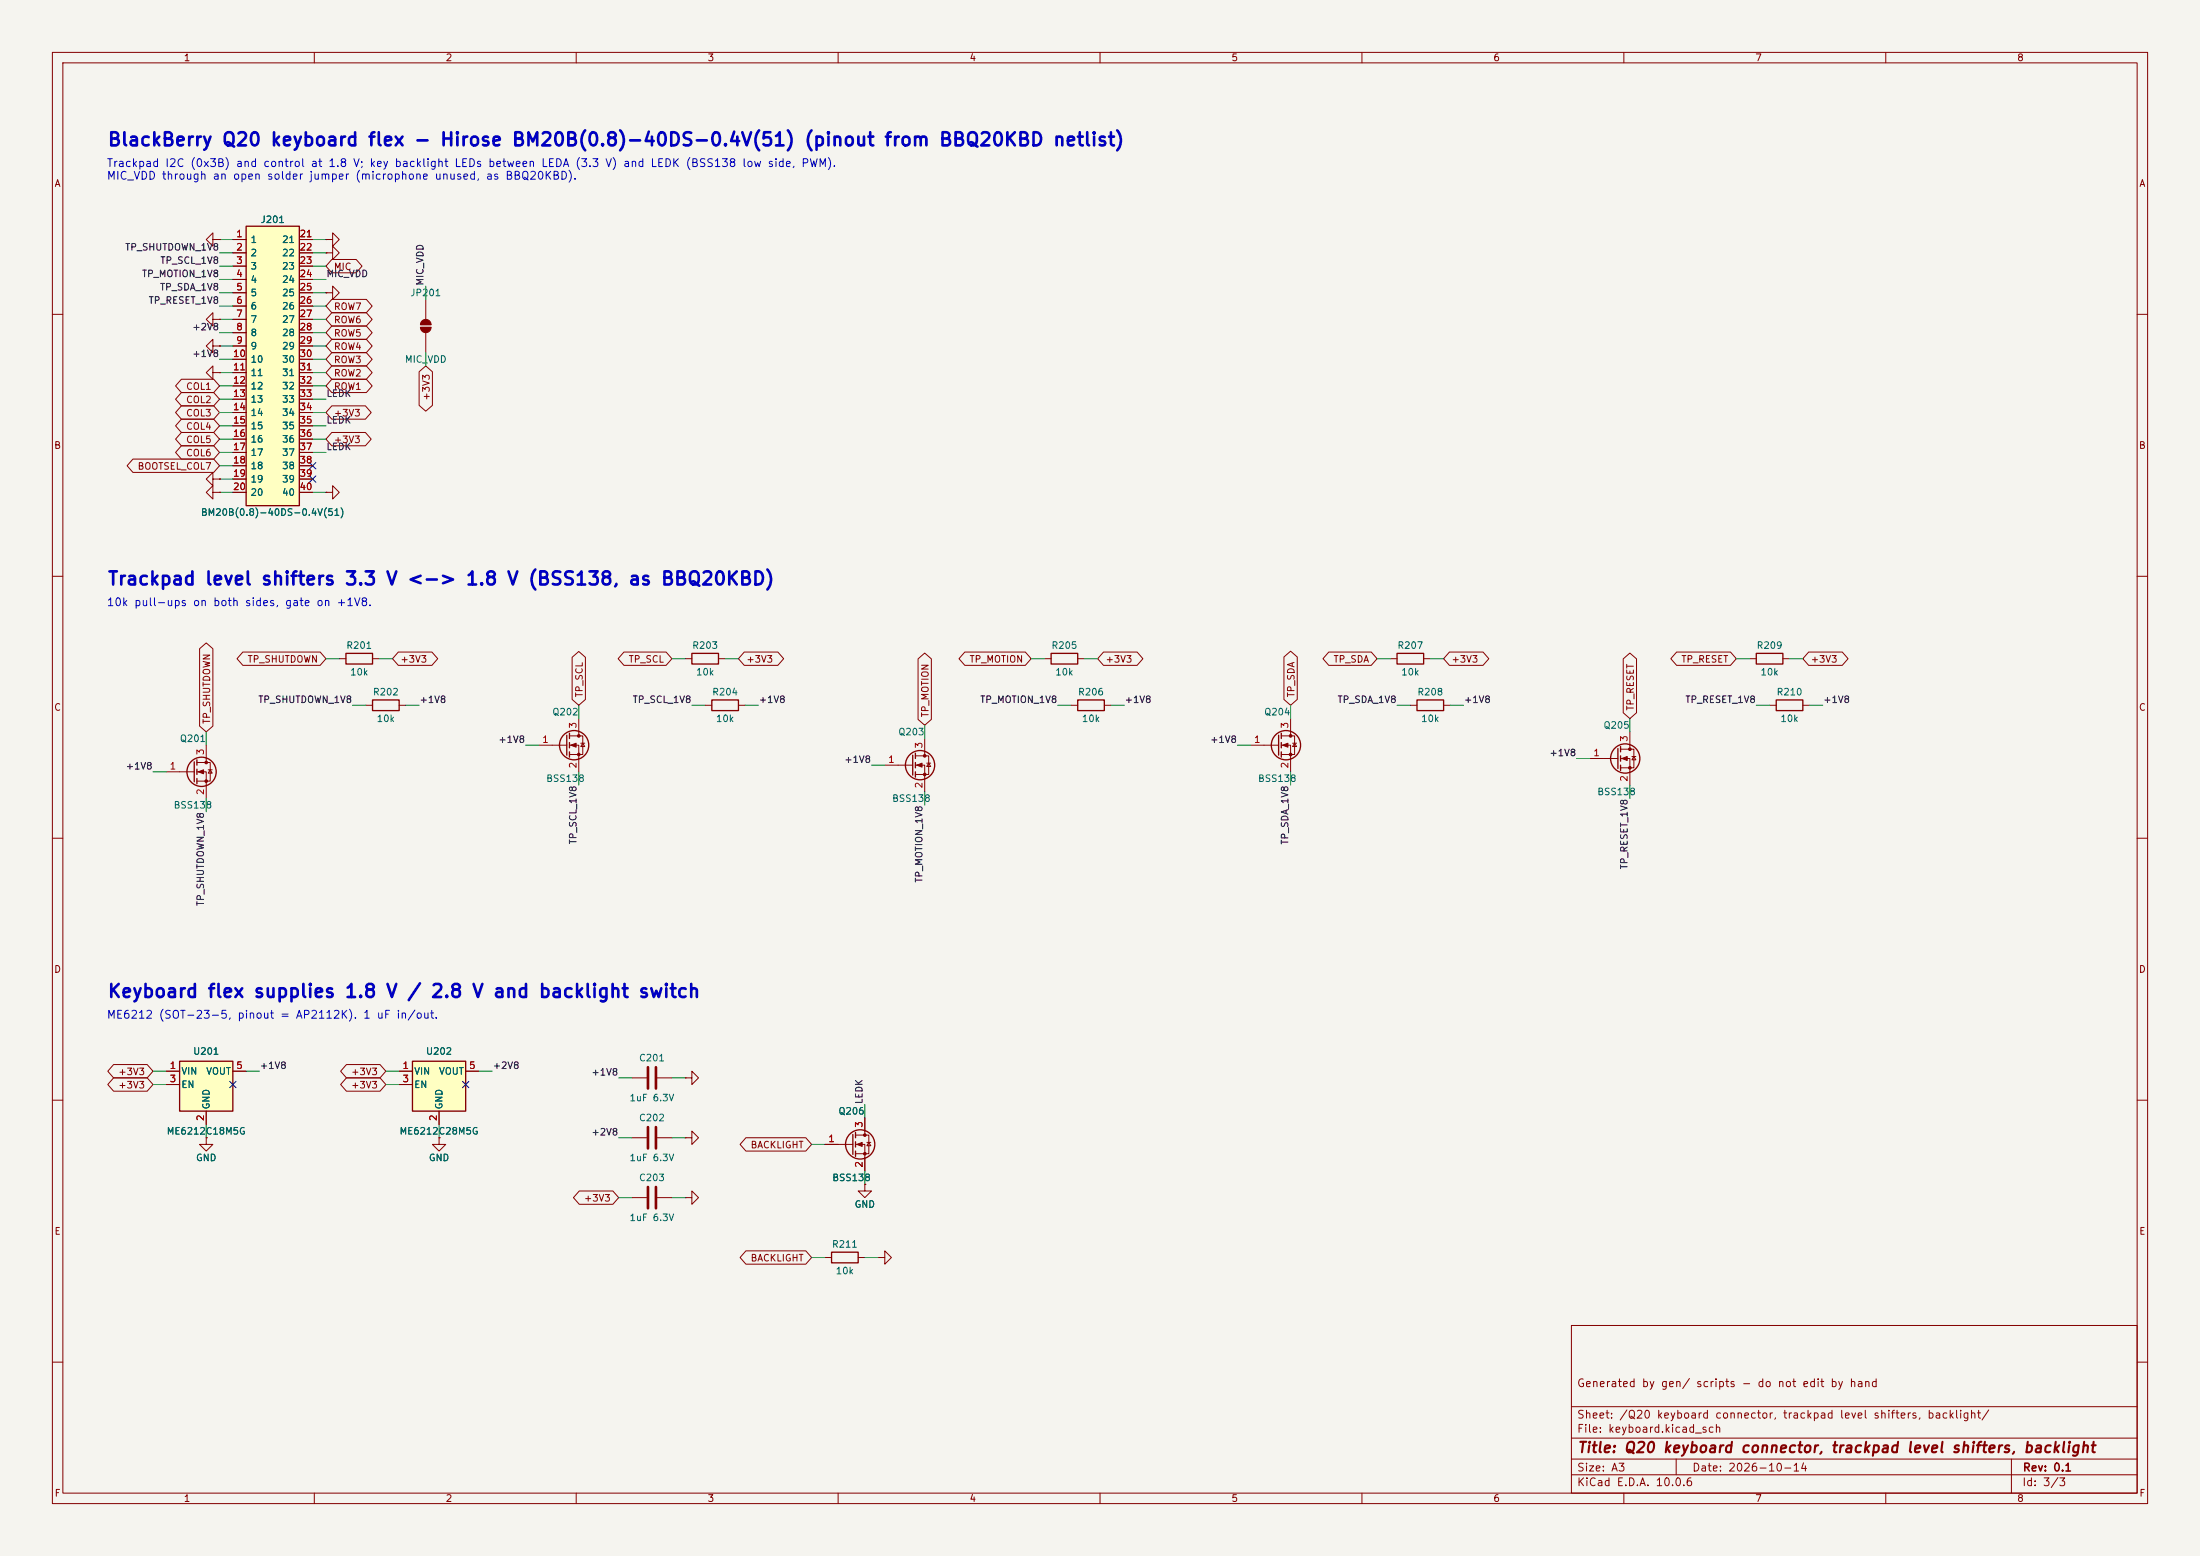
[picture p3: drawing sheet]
<svg xmlns="http://www.w3.org/2000/svg" width="420mm" height="297mm" viewBox="0 0 420 297" stroke-linecap="round" stroke-linejoin="round" font-family="sans-serif">
<path d="M0 0h420v297h-420z" fill="#f5f4ef" stroke="#f5f4ef" stroke-width=".19"/>
<g fill="none" stroke="#840000" stroke-width=".19">
<path d="M10 10h400v277h-400zM12 12h396v273h-396zM60 10v2M110 10v2M160 10v2M210 10v2M260 10v2M310 10v2M360 10v2M10 60h2M408 60h2M62.2 94h1.3v-1.3l1.3 1.3-1.3 1.3v-1.3"/>
<path d="M62.2 94h.1M10 110h2M408 110h2M64.8 125.7h1.2M71.1 125.7h1.3M10 160h2M168.9 146.1h5.3M174.8 144.3h2.5v3.5h-2.5M174.8 146.1h1.7v5M176.5 141v3.3M176.9 145.7h.8M177.3 145.7l.4 .6h-.8z"/>
<path d="M408 160h2M10 210h2M408 210h2M300 253h108v32h-108zM10 260h2M300 278.5h108M300 274.5h108M300 268.5h108M320 278.5v3M384 278.5v6.5M408 260h2M60 285v2"/>
<path d="M110 285v2M160 285v2M210 285v2M260 285v2M300 281.5h108M310 285v2M360 285v2"/>
</g>
<g fill="none" stroke="#840000" stroke-width=".25">
<path d="M66 124.7h5.1v2h-5.1zM174.2 144.1v3.9M174.8 143.8v1M174.8 145.5v1.1M174.8 147.3v1"/>
<circle cx="175.6" cy="146" r="2.79"/>
</g>
<g fill="#840000" stroke="#840000" stroke-width=".19">
<path d="M175 146.1l1-.4v.7z"/>
<circle cx="176.5" cy="144.3" r=".25"/>
<circle cx="176.5" cy="147.8" r=".25"/>
</g>
<path d="M47 43.2h10.1v53.3h-10.1z" fill="#ffffc2"/>
<g fill="none" stroke="#840000" stroke-width=".25">
<path d="M47 43.2h10.1v53.3h-10.1zM71.1 133.6h5.1v2h-5.1zM132.1 124.7h5.1v2h-5.1zM200.7 124.7h5v2h-5zM205.7 133.6h5.1v2h-5.1zM37.1 145.4v3.8M37.6 145v1.1M37.6 146.8v1M37.6 148.6v1"/>
<circle cx="38.5" cy="147.3" r="2.79"/>
</g>
<g fill="none" stroke="#840000" stroke-width=".19">
<path d="M44.4 45.7h2.6M44.4 48.3h2.6M44.4 50.8h2.6M44.4 53.3h2.6M44.4 55.9h2.6M44.4 58.4h2.6M57.1 45.7h2.6M57.1 48.3h2.6M57.1 50.8h2.6M57.1 53.3h2.6M57.1 55.9h2.6M57.1 58.4h2.6"/>
<path d="M62.2 48.3h1.3v-1.3l1.3 1.3-1.3 1.2v-1.2M62.2 48.3h.1M62.2 45.7h1.3v-1.2l1.3 1.2-1.3 1.3v-1.3M62.2 45.7h.1M40.6 71.1v-1.2l-1.2 1.2 1.2 1.3v-1.3h1.3M41.9 71.1h.1M44.4 61h2.6M44.4 63.5h2.6M44.4 66h2.6M44.4 68.6h2.6M44.4 71.1h2.6M44.4 73.7h2.6"/>
<path d="M44.4 76.2h2.6M44.4 78.7h2.6M57.1 61h2.6M57.1 63.5h2.6M57.1 66h2.6M57.1 68.6h2.6M57.1 71.1h2.6M57.1 73.7h2.6M57.1 76.2h2.6M57.1 78.7h2.6M40.6 94v-1.3l-1.2 1.3 1.2 1.3v-1.3h1.3M41.9 94h.1"/>
<path d="M44.4 81.3h2.6M44.4 83.8h2.6M44.4 86.4h2.6M44.4 88.9h2.6M44.4 91.4h2.6M44.4 94h2.6M57.1 81.3h2.6M57.1 83.8h2.6M57.1 86.4h2.6M57.1 88.9h2.6M57.1 91.4h2.6M57.1 94h2.6"/>
<path d="M69.8 134.6h1.3M76.2 134.6h1.3M130.8 125.7h1.3M137.2 125.7h1.2M199.4 125.7h1.3M204.5 134.6h1.2M205.7 125.7h1.3M210.8 134.6h1.3M31.7 147.3h5.4M37.6 145.5h2.5v3.6h-2.5M37.6 147.3h1.8v5.1M39.4 142.2v3.3"/>
<path d="M39.8 146.9h.7M40.1 146.9l.4 .7h-.7zM39.4 217.2v1.2h1.2l-1.2 1.3-1.3-1.3h1.3M39.4 217.2h.1M167.6 240h1.3v-1.2l1.3 1.2-1.3 1.3v-1.3M167.6 240h.1"/>
</g>
<g fill="#840000" stroke="#840000" stroke-width=".19">
<path d="M37.8 147.3l1.1-.4v.8z"/>
<circle cx="39.4" cy="145.5" r=".25"/>
<circle cx="39.4" cy="149.1" r=".25"/>
</g>
<path d="M34.3 202.6h10.1v9.5h-10.1z" fill="#ffffc2"/>
<g fill="none" stroke="#840000" stroke-width=".25">
<path d="M244.6 140v1M270.5 133.6h5.1v2h-5.1zM244.1 140.3v3.8M244.6 141.7v1M244.6 143.5v1M34.3 202.6h10.1v9.5h-10.1z"/>
<circle cx="245.5" cy="142.2" r="2.79"/>
</g>
<g fill="none" stroke="#840000" stroke-width=".19">
<path d="M246.4 137.2v3.3M269.2 134.6h1.3M275.6 134.6h1.3M238.8 142.2h5.3M244.6 140.5h2.5v3.5h-2.5M244.6 142.2h1.8v5.1M246.8 141.9h.7M247.1 141.9l.4 .6h-.7zM31.7 204.5h2.6M31.7 207h2.6M39.4 212.1v2.5M44.4 204.5h2.6"/>
<path d="M120.6 228.6h2.8M125.5 228.6h2.8"/>
</g>
<path d="M123.7 226.6v4M125.2 226.6v4" fill="none" stroke="#840000" stroke-width=".51"/>
<g fill="#840000" stroke="#840000" stroke-width=".19">
<path d="M244.9 142.2l1-.3v.7z"/>
<circle cx="246.4" cy="140.5" r=".25"/>
<circle cx="246.4" cy="144" r=".25"/>
</g>
<path d="M78.7 202.6h10.2v9.5h-10.2z" fill="#ffffc2"/>
<g fill="none" stroke="#840000" stroke-width=".25">
<path d="M108.7 140v1M135.9 133.6h5.1v2h-5.1zM266.7 124.7h5.1v2h-5.1zM335.3 124.7h5.1v2h-5.1zM339.1 133.6h5.1v2h-5.1zM108.2 140.3v3.8M108.7 141.7v1M108.7 143.5v1M308.9 142.9v3.8M309.4 142.5v1M309.4 144.3v1M309.4 146.1v1"/>
<path d="M78.7 202.6h10.2v9.5h-10.2zM162.8 216.5v3.8M163.3 216.2v1M163.3 217.9v1M163.3 219.7v1M158.7 239h5.1v2h-5.1z"/>
<circle cx="109.6" cy="142.2" r="2.79"/>
<circle cx="310.3" cy="144.8" r="2.79"/>
<circle cx="164.2" cy="218.4" r="2.79"/>
</g>
<g fill="none" stroke="#840000" stroke-width=".19">
<path d="M40.6 45.7v-1.2l-1.2 1.2 1.2 1.3v-1.3h1.3M41.9 45.7h.1M44.4 45.7h2.6M44.4 48.3h2.6M44.4 50.8h2.6M44.4 53.3h2.6M44.4 55.9h2.6M44.4 58.4h2.6M57.1 45.7h2.6M57.1 48.3h2.6M57.1 50.8h2.6M57.1 53.3h2.6"/>
<path d="M57.1 55.9h2.6M57.1 58.4h2.6M62.2 55.9h1.3v-1.3l1.3 1.3-1.3 1.3v-1.3M62.2 55.9h.1M62.2 45.7h.1M62.2 48.3h.1M63.3 59.7h6.6l1.1 1.3-1.1 1.2h-6.6l-1.1-1.2zM63.3 57.1h6.6l1.1 1.3-1.1 1.3h-6.6l-1.1-1.3zM63.3 49.5h4.7l1.1 1.3-1.1 1.3h-4.7l-1.1-1.3zM81.3 57.2v3.8M34.6 77.5h6.2l1.1 1.2-1.1 1.3h-6.2l-1.1-1.3zM34.6 74.9h6.2l1.1 1.3-1.1 1.3h-6.2l-1.1-1.3z"/>
<path d="M34.6 72.4h6.2l1.1 1.3-1.1 1.2h-6.2l-1.1-1.2zM40.6 66v-1.2l-1.2 1.2 1.2 1.3v-1.3h1.3M40.6 61v-1.3l-1.2 1.3 1.2 1.2v-1.2h1.3M41.9 66h.1M41.9 61h.1M41.9 71.1h.1M44.4 61h2.6M44.4 63.5h2.6M44.4 66h2.6M44.4 68.6h2.6M44.4 71.1h2.6M44.4 73.7h2.6"/>
<path d="M44.4 76.2h2.6M44.4 78.7h2.6M57.1 61h2.6M57.1 63.5h2.6M57.1 66h2.6M57.1 68.6h2.6M57.1 71.1h2.6M57.1 73.7h2.6M57.1 76.2h2.6M57.1 78.7h2.6M63.3 77.5h6.5l1.1 1.2-1.1 1.3h-6.5l-1.1-1.3zM63.3 72.4h6.6l1.1 1.3-1.1 1.2h-6.6l-1.1-1.2z"/>
<path d="M63.3 69.8h6.6l1.1 1.3-1.1 1.3h-6.6l-1.1-1.3zM63.3 67.3h6.6l1.1 1.3-1.1 1.3h-6.6l-1.1-1.3zM63.3 64.8h6.6l1.1 1.2-1.1 1.3h-6.6l-1.1-1.3zM63.3 62.2h6.6l1.1 1.3-1.1 1.3h-6.6l-1.1-1.3zM80 71l1.3-1.1 1.3 1.1v6.4l-1.3 1.1-1.3-1.1zM80.3 62.5h2M80.3 62h2M81.3 63.5v3.8M25.4 87.6h15.4l1.1 1.3-1.1 1.3h-15.4l-1.1-1.3zM34.6 82.5h6.2l1.1 1.3-1.1 1.3h-6.2l-1.1-1.3zM34.6 85.1h6.2l1.1 1.3-1.1 1.2h-6.2l-1.1-1.2zM34.6 80h6.2l1.1 1.3-1.1 1.3h-6.2l-1.1-1.3z"/>
<path d="M40.6 91.4v-1.2l-1.2 1.2 1.2 1.3v-1.3h1.3M41.9 91.4h.1M41.9 94h.1M44.4 81.3h2.6M44.4 83.8h2.6M44.4 86.4h2.6M44.4 88.9h2.6M44.4 91.4h2.6M44.4 94h2.6M57.1 81.3h2.6M57.1 83.8h2.6M57.1 86.4h2.6"/>
<path d="M57.1 88.9h2.6M57.1 91.4h2.6M57.1 94h2.6M62.2 94h.1M63.3 82.5h6.5l1.1 1.3-1.1 1.3h-6.5l-1.1-1.3zM38.1 123.8l1.3-1.1 1.2 1.1v14.8l-1.2 1.1-1.3-1.1zM46.4 124.5h14.7l1.1 1.2-1.1 1.3h-14.7l-1.2-1.3zM76 124.5h6.5l1.1 1.2-1.1 1.3h-6.5l-1.1-1.3zM109.2 125.5l1.3-1.1 1.3 1.1v8l-1.3 1.1-1.3-1.1zM110.5 137.2v3.3M119.1 124.5h8.1l1.1 1.2-1.1 1.3h-8.1l-1.1-1.3zM134.6 134.6h1.3"/>
<path d="M141 134.6h1.2M142.1 124.5h6.4l1.1 1.2-1.1 1.3h-6.4l-1.1-1.3zM175.3 125.8l1.2-1.1 1.3 1.1v11.5l-1.3 1.1-1.2-1.1zM184.2 124.5h11.5l1.1 1.2-1.1 1.3h-11.5l-1.1-1.3zM210.7 124.5h6.4l1.1 1.2-1.1 1.3h-6.4l-1.2-1.3zM245.1 125.4l1.3-1.1 1.3 1.1v8.1l-1.3 1.1-1.3-1.1zM253.7 124.5h8.1l1.1 1.2-1.1 1.3h-8.1l-1.1-1.3zM265.4 125.7h1.3M271.8 125.7h1.2M276.7 124.5h6.4l1.1 1.2-1.1 1.3h-6.4l-1.1-1.3zM309.9 125.8l1.2-1.1 1.3 1.1v10.2l-1.3 1.2-1.2-1.2zM311.1 139.7v3.3"/>
<path d="M320.1 124.5h10.3l1.1 1.2-1.1 1.3h-10.3l-1.1-1.3zM334 125.7h1.3M337.8 134.6h1.3M340.4 125.7h1.2M344.2 134.6h1.2M345.3 124.5h6.4l1.1 1.2-1.1 1.3h-6.4l-1.1-1.3zM102.9 142.2h5.3M108.7 140.5h2.6v3.5h-2.6M108.7 142.2h1.8v5.1M110.9 141.9h.7M111.3 141.9l.3 .6h-.7zM303.5 144.8h5.4"/>
<path d="M309.4 143h2.5v3.6h-2.5M309.4 144.8h1.7v5.1M311.5 144.4h.8M311.9 144.4l.4 .6h-.8zM21.7 205.7h6.4l1.1 1.3-1.1 1.3h-6.4l-1.1-1.3zM21.7 203.2h6.4l1.1 1.3-1.1 1.2h-6.4l-1.1-1.2zM31.7 204.5h2.6M31.7 207h2.6M39.4 217.2h.1M39.4 212.1v2.5M44.4 204.5h2.6M66.1 205.7h6.4l1.2 1.3-1.2 1.3h-6.4l-1.1-1.3z"/>
<path d="M66.1 203.2h6.4l1.2 1.3-1.2 1.2h-6.4l-1.1-1.2zM76.2 204.5h2.5M76.2 207h2.5M83.8 217.2v1.2h1.3l-1.3 1.3-1.3-1.3h1.3M83.8 217.2h.1M83.8 212.1v2.5M88.9 204.5h2.5M120.6 217.2h2.8M120.6 205.7h2.8M125.5 217.2h2.8M125.5 205.7h2.8M130.8 205.7h1.3v-1.2l1.2 1.2-1.2 1.3v-1.3"/>
<path d="M130.8 205.7h.1M130.8 217.2h1.3v-1.3l1.2 1.3-1.2 1.2v-1.2M130.8 217.2h.1M142.4 217.2h11.4l1.1 1.2-1.1 1.3h-11.4l-1.1-1.3zM157.5 218.4h5.3M163.3 216.7h2.6v3.5h-2.6M163.3 218.4h1.8v5.1M165.1 213.4v3.3M165.5 218.1h.7M165.9 218.1l.3 .6h-.7zM110.6 227.3h6.4l1.1 1.3-1.1 1.3h-6.4l-1.1-1.3zM130.8 228.6h1.3v-1.3l1.2 1.3-1.2 1.3v-1.3"/>
<path d="M130.8 228.6h.1M142.4 238.8h11.4l1.1 1.2-1.1 1.3h-11.4l-1.1-1.3zM165.1 226.1v1.2h1.3l-1.3 1.3-1.3-1.3h1.3M165.1 226.1h.1M157.5 240h1.2M163.8 240h1.3"/>
</g>
<g fill="#840000" stroke="#840000" stroke-width=".19">
<path d="M163.6 218.4l1-.3v.7z"/>
<path d="M80.3 62.5h2a1.02 1.02 0 0 1-1 1 1.02 1.02 0 0 1-1-1z"/>
<path d="M80.6 61.3a1.02 1.02 0 0 1 1.1-.3 1.02 1.02 0 0 1 .6 1h-2z"/>
<path d="M109 142.2l1-.3v.7z"/>
<path d="M309.6 144.8l1-.4v.8z"/>
<circle cx="165.1" cy="216.7" r=".25"/>
<circle cx="165.1" cy="220.2" r=".25"/>
<circle cx="110.5" cy="140.5" r=".25"/>
<circle cx="110.5" cy="144" r=".25"/>
<circle cx="311.1" cy="143" r=".25"/>
<circle cx="311.1" cy="146.6" r=".25"/>
</g>
<path d="M123.7 203.7v4.1M123.7 215.1v4.1M125.2 203.7v4.1M125.2 215.1v4.1" fill="none" stroke="#840000" stroke-width=".51"/>
<g fill="none" stroke="#009600" stroke-width=".19">
<path d="M41.9 58.4h2.5M41.9 55.9h2.5M41.9 53.3h2.5M41.9 48.3h2.5M41.9 45.7h2.5M41.9 50.8h2.5M59.7 58.4h2.5M59.7 55.9h2.5M59.7 53.3h2.5M59.7 48.3h2.5M59.7 45.7h2.5M59.7 50.8h2.5"/>
<path d="M81.3 54.6v2.6M41.9 61h2.5M41.9 76.2h2.5M41.9 68.6h2.5M41.9 66h2.5M41.9 73.7h2.5M41.9 71.1h2.5M41.9 78.7h2.5M41.9 63.5h2.5M59.7 61h2.5M59.7 76.2h2.5M59.7 68.6h2.5"/>
<path d="M59.7 66h2.5M59.7 73.7h2.5M59.7 71.1h2.5M59.7 78.7h2.5M59.7 63.5h2.5M81.3 67.3v2.6M41.9 91.4h2.5M41.9 88.9h2.5M41.9 94h2.5M41.9 83.8h2.5M41.9 81.3h2.5M41.9 86.4h2.5"/>
<path d="M59.7 94h2.5M59.7 83.8h2.5M59.7 81.3h2.5M59.7 86.4h2.5M39.4 139.7v2.5M62.2 125.7h2.6M67.3 134.6h2.5M72.4 125.7h2.5M77.5 134.6h2.5M110.5 134.6v2.6M128.3 125.7h2.5M132.1 134.6h2.5"/>
<path d="M138.4 125.7h2.6M142.2 134.6h2.6M176.5 138.4v2.6M196.8 125.7h2.6M201.9 134.6h2.6M207 125.7h2.5M212.1 134.6h2.5M246.4 134.6v2.6M262.9 125.7h2.5M266.7 134.6h2.5M273 125.7h2.6M276.9 134.6h2.5"/>
<path d="M311.1 137.2v2.5M331.5 125.7h2.5M335.3 134.6h2.5M341.6 125.7h2.6M345.4 134.6h2.6M29.2 147.3h2.5M39.4 152.4v2.5M100.3 142.2h2.6M110.5 147.3v2.6M166.4 146.1h2.5M176.5 151.1v2.6M236.2 142.2h2.6"/>
<path d="M246.4 147.3v2.6M301 144.8h2.5M311.1 149.9v2.5M29.2 207h2.5M29.2 204.5h2.5M39.4 214.6v2.6M47 204.5h2.5M73.7 207h2.5M73.7 204.5h2.5M83.8 214.6v2.6M91.4 204.5h2.6M118.1 205.7h2.5"/>
<path d="M118.1 217.2h2.5M128.3 205.7h2.5M128.3 217.2h2.5M154.9 218.4h2.6M165.1 210.8v2.6M118.1 228.6h2.5M128.3 228.6h2.5M165.1 223.5v2.6M154.9 240h2.6M165.1 240h2.5"/>
</g>
<path d="M59.1 88.3l1.2 1.2M59.1 90.8l1.2 1.2M60.3 88.3l-1.2 1.2M60.3 90.8l-1.2 1.2M43.8 206.4l1.3 1.2M45.1 206.4l-1.3 1.2M88.3 206.4l1.2 1.2M89.5 206.4l-1.2 1.2" fill="none" stroke="#000084" stroke-width=".19"/>
<g font-size="2.5" fill="#0000c2">
<text x="20.4" y="28.5">BlackBerry Q20 keyboard flex - Hirose BM20B(0.8)-40DS-0.4V(51) (pinout from BBQ20KBD netlist)</text>
<text x="20.4" y="112.3">Trackpad level shifters 3.3 V &lt;-&gt; 1.8 V (BSS138, as BBQ20KBD)</text>
<text x="20.4" y="191.1">Keyboard flex supplies 1.8 V / 2.8 V and backlight switch</text>
</g>
<text font-size="2" fill="#840000" x="301" y="277.8">Title: Q20 keyboard connector, trackpad level shifters, backlight</text>
<g font-size="1.5" fill="#0000c2">
<text x="20.3" y="32.2">Trackpad I2C (0x3B) and control at 1.8 V; key backlight LEDs between LEDA (3.3 V) and LEDK (BSS138 low side, PWM).</text>
<text x="20.3" y="34.7">MIC_VDD through an open solder jumper (microphone unused, as BBQ20KBD).</text>
<text x="20.3" y="116.1">10k pull-ups on both sides, gate on +1V8.</text>
<text x="20.3" y="194.8">ME6212 (SOT-23-5, pinout = AP2112K). 1 uF in/out.</text>
</g>
<g font-size="1.5" fill="#840000">
<text x="300.9" y="265.1">Generated by gen/ scripts - do not edit by hand</text>
<text x="300.9" y="273.8">File: keyboard.kicad_sch</text>
<text x="300.9" y="271.1">Sheet: /Q20 keyboard connector, trackpad level shifters, backlight/</text>
<text x="300.9" y="281.2">Size: A3</text>
<text x="322.9" y="281.2">Date: 2026-10-14</text>
<text x="386" y="281.2">Rev: 0.1</text>
<text x="300.9" y="284">KiCad E.D.A. 10.0.6</text>
<text x="385.9" y="284">Id: 3/3</text>
</g>
<g font-size="1.3" fill="#840000">
<text x="35" y="12">1</text>
<text x="85" y="12">2</text>
<text x="135" y="12">3</text>
<text x="185" y="12">4</text>
<text x="235" y="12">5</text>
<text x="285" y="12">6</text>
<text x="335" y="12">7</text>
<text x="385" y="12">8</text>
<text x="10.3" y="36">A</text>
<text x="408.3" y="36">A</text>
<text x="63.6" y="51.9">MIC</text>
<text x="63.6" y="59.5">ROW7</text>
<text x="63.6" y="62">ROW6</text>
<text x="63.6" y="64.6">ROW5</text>
<text x="63.6" y="69.6">ROW3</text>
<text x="63.6" y="67.1">ROW4</text>
<text x="35.4" y="77.3">COL2</text>
<text x="35.4" y="74.7">COL1</text>
<text x="63.6" y="74.7">ROW1</text>
<text x="63.6" y="72.2">ROW2</text>
<text x="82.3" y="76.6" transform="rotate(-90 82.3 76.6)">+3V3</text>
<text x="35.4" y="82.3">COL4</text>
<text x="35.4" y="79.8">COL3</text>
<text x="63.6" y="79.8">+3V3</text>
<text x="10.2" y="86">B</text>
<text x="26.2" y="90">BOOTSEL_COL7</text>
<text x="35.4" y="84.9">COL5</text>
<text x="35.4" y="87.4">COL6</text>
<text x="63.6" y="84.9">+3V3</text>
<text x="408.2" y="86">B</text>
<text x="47.1" y="126.8">TP_SHUTDOWN</text>
<text x="76.3" y="126.8">+3V3</text>
<text x="119.9" y="126.8">TP_SCL</text>
<text x="142.4" y="126.8">+3V3</text>
<text x="185" y="126.8">TP_MOTION</text>
<text x="211" y="126.8">+3V3</text>
<text x="254.5" y="126.8">TP_SDA</text>
<text x="277" y="126.8">+3V3</text>
<text x="320.9" y="126.8">TP_RESET</text>
<text x="345.6" y="126.8">+3V3</text>
<text x="10.2" y="136">C</text>
<text x="111.5" y="133.2" transform="rotate(-90 111.5 133.2)">TP_SCL</text>
<text x="177.6" y="137" transform="rotate(-90 177.6 137)">TP_MOTION</text>
<text x="247.4" y="133.2" transform="rotate(-90 247.4 133.2)">TP_SDA</text>
<text x="312.2" y="135.8" transform="rotate(-90 312.2 135.8)">TP_RESET</text>
<text x="408.2" y="136">C</text>
<text x="40.4" y="138.3" transform="rotate(-90 40.4 138.3)">TP_SHUTDOWN</text>
<text x="10.2" y="186">D</text>
<text x="408.2" y="186">D</text>
<text x="22.5" y="208.1">+3V3</text>
<text x="22.5" y="205.5">+3V3</text>
<text x="66.9" y="208.1">+3V3</text>
<text x="66.9" y="205.5">+3V3</text>
<text x="143.2" y="219.5">BACKLIGHT</text>
<text x="111.4" y="229.7">+3V3</text>
<text x="10.3" y="236">E</text>
<text x="408.3" y="236">E</text>
<text x="143.2" y="241.1">BACKLIGHT</text>
<text x="10.3" y="286">F</text>
<text x="35" y="287">1</text>
<text x="85" y="287">2</text>
<text x="135" y="287">3</text>
<text x="185" y="287">4</text>
<text x="235" y="287">5</text>
<text x="285" y="287">6</text>
<text x="335" y="287">7</text>
<text x="385" y="287">8</text>
<text x="408.3" y="286">F</text>
</g>
<g font-size="1.3" fill="#a90000">
<text x="45" y="45.6">1</text>
<text x="57.1" y="45.6">21</text>
<text x="45" y="48.1">2</text>
<text x="45" y="50.7">3</text>
<text x="45" y="53.2">4</text>
<text x="57.1" y="48.1">22</text>
<text x="57.1" y="50.7">23</text>
<text x="57.1" y="53.2">24</text>
<text x="45" y="55.7">5</text>
<text x="45" y="58.3">6</text>
<text x="57.1" y="55.7">25</text>
<text x="57.1" y="58.3">26</text>
<text x="45" y="60.8">7</text>
<text x="45" y="63.4">8</text>
<text x="45" y="65.9">9</text>
<text x="57.1" y="60.8">27</text>
<text x="57.1" y="63.4">28</text>
<text x="57.1" y="65.9">29</text>
<text x="44.4" y="68.4">10</text>
<text x="44.4" y="71">11</text>
<text x="57.1" y="68.4">30</text>
<text x="57.1" y="71">31</text>
<text x="44.4" y="73.5">12</text>
<text x="44.4" y="76.1">13</text>
<text x="57.1" y="73.5">32</text>
<text x="57.1" y="76.1">33</text>
<text x="44.4" y="78.6">14</text>
<text x="44.4" y="81.1">15</text>
<text x="44.4" y="83.7">16</text>
<text x="57.1" y="78.6">34</text>
<text x="57.1" y="81.1">35</text>
<text x="57.1" y="83.7">36</text>
<text x="44.4" y="86.2">17</text>
<text x="44.4" y="88.8">18</text>
<text x="57.1" y="86.2">37</text>
<text x="57.1" y="88.8">38</text>
<text x="44.4" y="91.3">19</text>
<text x="44.4" y="93.8">20</text>
<text x="57.1" y="91.3">39</text>
<text x="57.1" y="93.8">40</text>
<text x="103.4" y="142.1">1</text>
<text x="110.4" y="139.2" transform="rotate(-90 110.4 139.2)">3</text>
<text x="176.4" y="143" transform="rotate(-90 176.4 143)">3</text>
<text x="239.3" y="142.1">1</text>
<text x="246.2" y="139.2" transform="rotate(-90 246.2 139.2)">3</text>
<text x="311" y="141.7" transform="rotate(-90 311 141.7)">3</text>
<text x="32.3" y="147.2">1</text>
<text x="39.2" y="144.2" transform="rotate(-90 39.2 144.2)">3</text>
<text x="110.4" y="146.8" transform="rotate(-90 110.4 146.8)">2</text>
<text x="169.4" y="145.9">1</text>
<text x="246.2" y="146.8" transform="rotate(-90 246.2 146.8)">2</text>
<text x="304.1" y="144.6">1</text>
<text x="311" y="149.3" transform="rotate(-90 311 149.3)">2</text>
<text x="39.2" y="151.9" transform="rotate(-90 39.2 151.9)">2</text>
<text x="176.4" y="150.6" transform="rotate(-90 176.4 150.6)">2</text>
<text x="32.3" y="204.3">1</text>
<text x="32.3" y="206.9">3</text>
<text x="45" y="204.3">5</text>
<text x="76.7" y="204.3">1</text>
<text x="76.7" y="206.9">3</text>
<text x="89.4" y="204.3">5</text>
<text x="39.2" y="214.1" transform="rotate(-90 39.2 214.1)">2</text>
<text x="83.7" y="214.1" transform="rotate(-90 83.7 214.1)">2</text>
<text x="165" y="215.4" transform="rotate(-90 165 215.4)">3</text>
<text x="158" y="218.3">1</text>
<text x="165" y="223" transform="rotate(-90 165 223)">2</text>
</g>
<g font-size="1.3" fill="#006464">
<text x="47.7" y="46.7">1</text>
<text x="49.6" y="42.9">J201</text>
<text x="53.7" y="46.7">21</text>
<text x="47.7" y="49.2">2</text>
<text x="47.7" y="51.8">3</text>
<text x="53.7" y="49.2">22</text>
<text x="53.7" y="51.8">23</text>
<text x="47.7" y="54.3">4</text>
<text x="47.7" y="56.8">5</text>
<text x="47.7" y="59.4">6</text>
<text x="53.7" y="54.3">24</text>
<text x="53.7" y="56.8">25</text>
<text x="53.7" y="59.4">26</text>
<text x="78.2" y="56.8">JP201</text>
<text x="47.7" y="61.9">7</text>
<text x="47.7" y="64.5">8</text>
<text x="53.7" y="61.9">27</text>
<text x="53.7" y="64.5">28</text>
<text x="47.7" y="67">9</text>
<text x="47.7" y="69.5">10</text>
<text x="53.7" y="67">29</text>
<text x="53.7" y="69.5">30</text>
<text x="77.2" y="69.5">MIC_VDD</text>
<text x="47.7" y="72.1">11</text>
<text x="47.7" y="74.6">12</text>
<text x="47.7" y="77.2">13</text>
<text x="53.7" y="72.1">31</text>
<text x="53.7" y="74.6">32</text>
<text x="53.7" y="77.2">33</text>
<text x="47.7" y="79.7">14</text>
<text x="47.7" y="82.2">15</text>
<text x="53.7" y="79.7">34</text>
<text x="53.7" y="82.2">35</text>
<text x="47.7" y="84.8">16</text>
<text x="47.7" y="87.3">17</text>
<text x="47.7" y="89.9">18</text>
<text x="53.7" y="84.8">36</text>
<text x="53.7" y="87.3">37</text>
<text x="53.7" y="89.9">38</text>
<text x="47.7" y="92.4">19</text>
<text x="47.7" y="94.9">20</text>
<text x="53.7" y="92.4">39</text>
<text x="53.7" y="94.9">40</text>
<text x="38.2" y="98.8">BM20B(0.8)-40DS-0.4V(51)</text>
<text x="66" y="124.2">R201</text>
<text x="132" y="124.2">R203</text>
<text x="200.6" y="124.2">R205</text>
<text x="266.7" y="124.2">R207</text>
<text x="335.2" y="124.2">R209</text>
<text x="66.7" y="129.2">10k</text>
<text x="132.8" y="129.2">10k</text>
<text x="201.3" y="129.2">10k</text>
<text x="267.4" y="129.2">10k</text>
<text x="336" y="129.2">10k</text>
<text x="71.1" y="133">R202</text>
<text x="105.3" y="136.9">Q202</text>
<text x="135.9" y="133">R204</text>
<text x="205.7" y="133">R206</text>
<text x="241.2" y="136.9">Q204</text>
<text x="270.5" y="133">R208</text>
<text x="339.1" y="133">R210</text>
<text x="34.2" y="141.9">Q201</text>
<text x="71.8" y="138.1">10k</text>
<text x="136.6" y="138.1">10k</text>
<text x="171.4" y="140.7">Q203</text>
<text x="206.4" y="138.1">10k</text>
<text x="271.2" y="138.1">10k</text>
<text x="306" y="139.4">Q205</text>
<text x="339.8" y="138.1">10k</text>
<text x="104.2" y="149.6">BSS138</text>
<text x="240.1" y="149.6">BSS138</text>
<text x="33" y="154.6">BSS138</text>
<text x="170.2" y="153.4">BSS138</text>
<text x="304.8" y="152.1">BSS138</text>
<text x="36.8" y="201.6">U201</text>
<text x="81.2" y="201.6">U202</text>
<text x="121.9" y="202.9">C201</text>
<text x="34.5" y="205.4">VIN</text>
<text x="34.5" y="208">EN</text>
<text x="39.3" y="205.4">VOUT</text>
<text x="79" y="205.4">VIN</text>
<text x="79" y="208">EN</text>
<text x="83.7" y="205.4">VOUT</text>
<text x="40.3" y="211.9" transform="rotate(-90 40.3 211.9)">GND</text>
<text x="84.8" y="211.9" transform="rotate(-90 84.8 211.9)">GND</text>
<text x="120.1" y="210.5">1uF 6.3V</text>
<text x="121.9" y="214.3">C202</text>
<text x="160" y="213.1">Q206</text>
<text x="31.7" y="216.9">ME6212C18M5G</text>
<text x="37.3" y="221.9">GND</text>
<text x="76.2" y="216.9">ME6212C28M5G</text>
<text x="81.8" y="221.9">GND</text>
<text x="120.1" y="221.9">1uF 6.3V</text>
<text x="121.9" y="225.8">C203</text>
<text x="158.8" y="225.8">BSS138</text>
<text x="120.1" y="233.4">1uF 6.3V</text>
<text x="163" y="230.8">GND</text>
<text x="158.7" y="238.5">R211</text>
<text x="159.4" y="243.5">10k</text>
</g>
<g font-size="1.3" fill="#0f0f0f">
<text x="23.8" y="48.1">TP_SHUTDOWN_1V8</text>
<text x="27" y="53.2">TP_MOTION_1V8</text>
<text x="30.5" y="50.7">TP_SCL_1V8</text>
<text x="62.2" y="53.2">MIC_VDD</text>
<text x="28.3" y="58.3">TP_RESET_1V8</text>
<text x="30.4" y="55.8">TP_SDA_1V8</text>
<text x="81.2" y="54.6" transform="rotate(-90 81.2 54.6)">MIC_VDD</text>
<text x="36.6" y="63.4">+2V8</text>
<text x="36.6" y="68.5">+1V8</text>
<text x="62.2" y="76.1">LEDK</text>
<text x="62.2" y="81.2">LEDK</text>
<text x="62.2" y="86.2">LEDK</text>
<text x="49.2" y="134.5">TP_SHUTDOWN_1V8</text>
<text x="80" y="134.5">+1V8</text>
<text x="120.7" y="134.5">TP_SCL_1V8</text>
<text x="144.8" y="134.5">+1V8</text>
<text x="187" y="134.5">TP_MOTION_1V8</text>
<text x="214.6" y="134.5">+1V8</text>
<text x="255.2" y="134.5">TP_SDA_1V8</text>
<text x="279.4" y="134.5">+1V8</text>
<text x="321.6" y="134.5">TP_RESET_1V8</text>
<text x="348" y="134.5">+1V8</text>
<text x="95" y="142.1">+1V8</text>
<text x="230.9" y="142.1">+1V8</text>
<text x="23.9" y="147.2">+1V8</text>
<text x="161.1" y="145.9">+1V8</text>
<text x="295.7" y="144.7">+1V8</text>
<text x="110.4" y="161.3" transform="rotate(-90 110.4 161.3)">TP_SCL_1V8</text>
<text x="246.3" y="161.3" transform="rotate(-90 246.3 161.3)">TP_SDA_1V8</text>
<text x="311" y="166.1" transform="rotate(-90 311 166.1)">TP_RESET_1V8</text>
<text x="39.2" y="173.1" transform="rotate(-90 39.2 173.1)">TP_SHUTDOWN_1V8</text>
<text x="176.4" y="168.6" transform="rotate(-90 176.4 168.6)">TP_MOTION_1V8</text>
<text x="49.5" y="204.3">+1V8</text>
<text x="94" y="204.3">+2V8</text>
<text x="112.8" y="205.6">+1V8</text>
<text x="165" y="210.8" transform="rotate(-90 165 210.8)">LEDK</text>
<text x="112.8" y="217">+2V8</text>
</g>
</svg>
